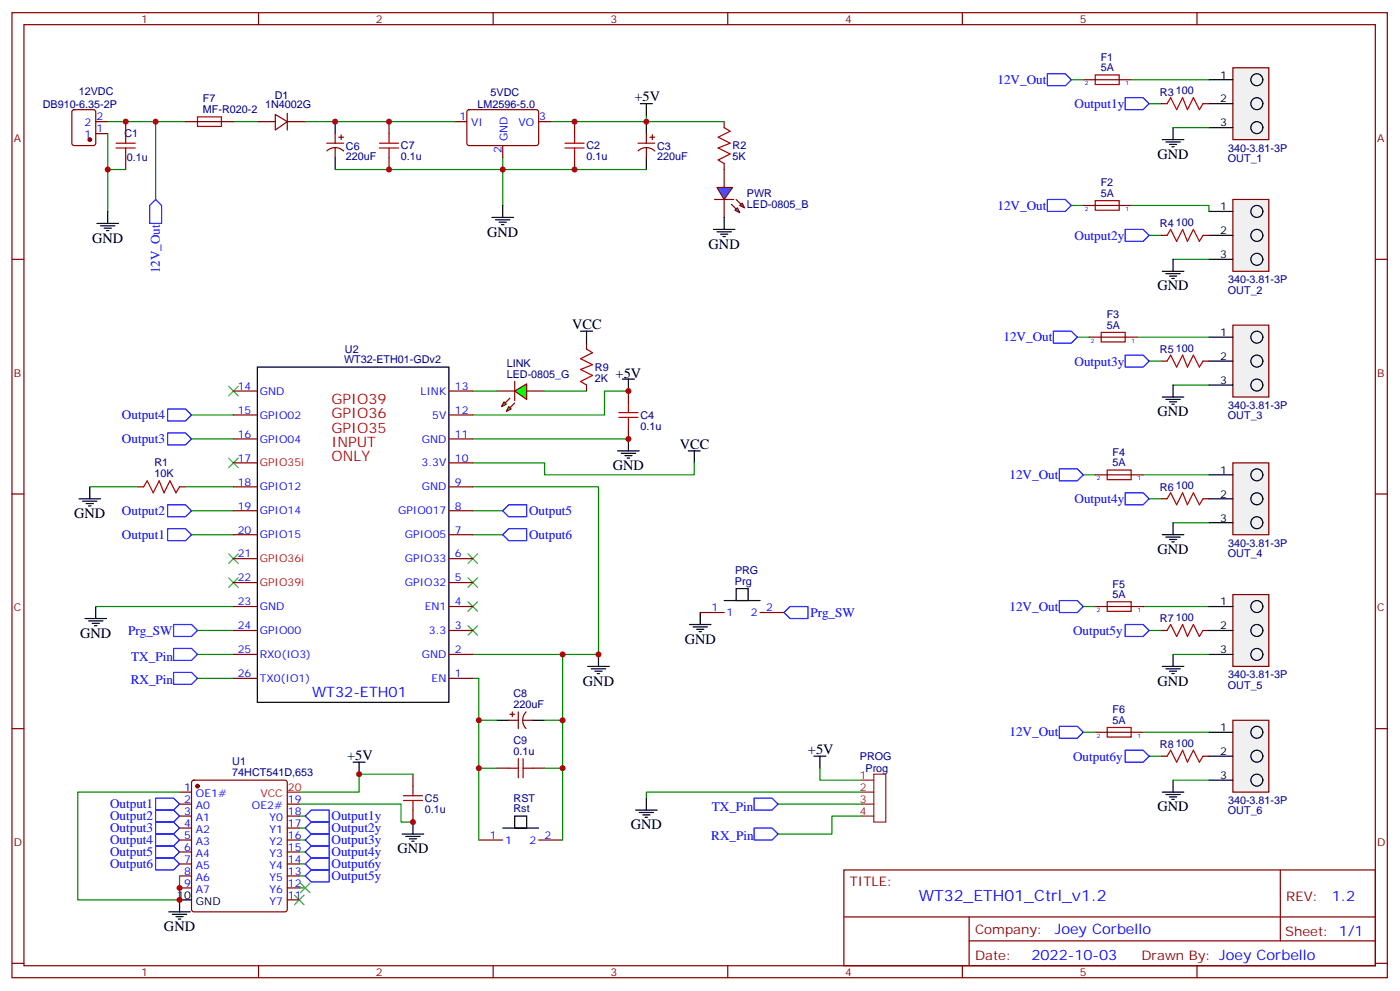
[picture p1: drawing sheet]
<svg xmlns="http://www.w3.org/2000/svg" width="413mm" height="292mm" viewBox="0 0 413 292" stroke-linecap="round" stroke-linejoin="round" font-family="sans-serif">
<g fill="none" stroke="#870000" stroke-width=".35">
<path d="M3.5 3.7h405.4v284.4h-405.4zM7.1 7.3h398.2v277.3h-398.2zM76.2 3.7v3.6M145.3 3.7v3.6M214.5 3.7v3.6M283.6 3.7v3.6M352.8 3.7v3.6M3.5 76.4h3.6M405.3 76.4h3.6M3.5 145.6h3.6M405.3 145.6h3.6M3.5 214.7h3.6"/>
<path d="M405.3 214.7h3.6M248.7 256.3h156.6v28.3h-156.6zM377.3 256.4v20.8M248.7 270.2h156.5M285.6 277.2h119.6M285.6 270.2v14.1M3.5 283.8h3.6M76.2 284.6v3.5M145.3 284.6v3.5M214.5 284.6v3.5M283.6 284.6v3.5M352.8 284.6v3.5"/>
<path d="M405.3 283.8h3.6"/>
</g>
<path d="M363.4 20h10.5v21.1h-10.5z" fill="#f0f0f0" stroke="#870000" stroke-width=".35"/>
<g fill="none" stroke="#000" stroke-width=".35">
<path d="M188.7 30.6h3.6M190.5 30.6v3.5M190.5 35.8v3.6M356.3 23.5h7.1M356.3 30.6h7.1M356.3 37.6h7.1M190.5 46.4v3.6M28.6 65.8h6.3M29.6 66.5h4.3M30.7 67.2h2.1M31.4 67.9h.7M31.7 62.3v3.5"/>
<path d="M145 64.1h6.3M146 64.8h4.3M147.1 65.5h2.1M147.8 66.2h.7M148.2 60.5v3.6M183.4 111.7h3.6M185.2 111.7v3.5M182 132.9h6.4M183.1 133.6h4.2M184.1 134.3h2.2M184.9 135h.7M185.2 129.3v3.6"/>
<path d="M23.3 147h6.3M24.3 147.7h4.3M25.4 148.4h2.1M26.1 149.1h.7M26.5 143.4v3.6M28.2 178.7v3.5M25 182.2h6.4M26.1 183h4.2M27.2 183.7h2.1M27.9 184.4h.7M173.2 196.4h6.4M174.3 197.1h4.2"/>
<path d="M175.3 197.8h2.1M176 198.5h.7M176.4 192.8v3.6M49.7 268.7h6.4M50.8 269.4h4.2M51.9 270.1h2.1M52.6 270.8h.7M52.9 265.1v3.6"/>
<circle cx="370.4" cy="30.6" r="1.76"/>
<circle cx="370.4" cy="37.6" r="1.76"/>
<circle cx="370.4" cy="23.5" r="1.76"/>
</g>
<g fill="none" stroke="#a10000" stroke-width=".35">
<path d="M37 39.4v2.8M169.3 39.4v2.8M213.4 37.6l1.8 1.1-3.5 1.7 3.5 1.8-3.5 1.4 3.5 1.8-3.5 1.7 1.7 1.1M34.2 43.6h5.7M34.2 42.2h5.7M37 43.6v2.8M166.5 43.6h5.7M166.5 42.2h5.7M169.3 43.6v2.8M185.2 118.7v2.9M182.4 123h5.6M182.4 121.6h5.6"/>
<path d="M185.2 123v2.8M42.3 143.4l1.1-1.7 1.8 3.5 1.7-3.5 1.4 3.5 1.8-3.5 1.8 3.5 1-1.8"/>
</g>
<g fill="none" stroke="#870000" stroke-width=".35">
<path d="M21.4 32.5l.5-.2h5.6l.7 .4v9.5l-.4 .6-5.9 .1-.7-.5v-9.4zM28.2 39.4h3.5M28.2 35.8h3.5M37 35.8v3.6M75.8 35.8h5.3M81.1 33.7l3.6 2.1-3.6 2.5zM84.7 35.8h5.3M84.7 33.4v4.9M134.1 35.8h3.5M137.8 32.5l.5-.2 20 .1 .4 .6v9.5l-.7 .4-20-.1-.4-.6v-9.2zM158.7 35.8h3.6M169.3 35.8v3.6"/>
<path d="M190.5 39.4v2.8M192.3 39.7v1.4M213.4 35.8v1.8M37 46.4v3.6M169.3 46.4v3.6M188 42.2h5M188.1 44.5a3.5 3.5 0 0 1 4.9 0M190.5 43.6v2.8M191.6 40.4h1.4M213.4 48.2v1.8M185.2 115.2v3.5M185.2 125.8v3.5"/>
<path d="M40.6 143.4h1.7M52.9 143.4h1.8"/>
</g>
<g fill="none" stroke="#008700" stroke-width=".35">
<path d="M31.7 39.4v22.9M190.5 34.1v1.7h-28.2M190.5 35.8h22.9M31.7 50h5.3M148.2 50h42.3M148.2 46.4v14.1M185.2 115.2h-7v7.1h-38.9M56.4 129.3h12.4M56.4 122.3h12.4M139.3 129.3h45.9M26.5 143.4h14.1M56.4 150.5h12.4"/>
<path d="M56.4 157.6h12.4M139.3 143.4h37.1v49.4h-37.1M28.2 178.7h40.6"/>
</g>
<circle cx="26.5" cy="41.1" r=".53" fill="#870000" stroke="#870000" stroke-width=".35"/>
<path d="M148.2 42.9v3.5" fill="none" stroke="#600" stroke-width=".35"/>
<g fill="none" stroke="#3c3" stroke-width=".35">
<path d="M67.4 113.8l2.8 2.8M70.2 113.8l-2.8 2.8M67.4 135l2.8 2.8M70.2 135l-2.8 2.8M67.4 163.2l2.8 2.8M67.4 170.3l2.8 2.8M70.2 163.2l-2.8 2.8M70.2 170.3l-2.8 2.8M137.9 177.3l2.9 2.8M137.9 170.3l2.9 2.8M137.9 163.2l2.9 2.8M140.8 177.3l-2.9 2.8"/>
<path d="M140.8 170.3l-2.9 2.8M140.8 163.2l-2.9 2.8"/>
</g>
<path d="M211.3 55.2h4.6l-2.5 3.6z" fill="#09f" stroke="#870000" stroke-width=".35"/>
<path d="M210.6 58.8h5.7z" fill="#f00" stroke="#870000" stroke-width=".35"/>
<g fill="#870000" stroke="#870000" stroke-width=".35">
<path d="M217 58.8l1.4 1.4z"/>
<path d="M215.5 60.2l1.5 1.4z"/>
</g>
<g fill="#09f" stroke="#870000" stroke-width=".35">
<path d="M218 60.5l.7-.7 .7 1.4z"/>
<path d="M216.6 61.9l.7-.7 .7 1.5z"/>
</g>
<path d="M319.3 23.5h14.1M213.4 50v5.2M213.4 58.8v5.3M319.3 60.5h14.1" fill="none" stroke="#870000" stroke-width=".35"/>
<g fill="none" stroke="#000" stroke-width=".35">
<path d="M345.7 37.6v3.5M342.5 41.1h6.4M343.6 41.8h4.2M344.7 42.5h2.1M345.4 43.3h.7M210.3 67.6h6.3M211.3 68.3h4.2M212.4 69h2.1M213.1 69.7h.7M213.4 64.1v3.5M342.5 79.9h6.4M345.7 76.4v3.5"/>
<path d="M343.6 80.6h4.2M344.7 81.4h2.1M345.4 82.1h.7"/>
</g>
<path d="M45.9 35.8v23M90 35.8h44.1M315.7 23.5h3.6M345.7 37.6h10.6M315.7 60.5h3.6M345.7 76.4h10.6M88.2 251h1.8M88.2 247.5h1.8M88.2 244h1.8M88.2 240.5h1.8" fill="none" stroke="#008700" stroke-width=".35"/>
<path d="M308.7 21.7h5.3l1.7 1.8-1.7 1.8h-5.3zM331.6 28.8h5.3l1.8 1.8-1.8 1.7h-5.3zM45.9 58.8l1.7 1.7v5.3h-3.5v-5.3zM308.7 58.8h5.3l1.7 1.7-1.7 1.8h-5.3zM331.6 67.6h5.3l1.8 1.8-1.8 1.7h-5.3zM331.6 104.6h5.3l1.8 1.8-1.8 1.8h-5.3zM331.6 145.2h5.3l1.8 1.8-1.8 1.7h-5.3zM91.7 238.7h5.3v3.5h-5.3l-1.7-1.7zM91.7 242.2h5.3v3.5h-5.3l-1.7-1.7zM91.7 245.7h5.3v3.6h-5.3l-1.7-1.8zM91.7 249.3h5.3v3.5h-5.3l-1.7-1.8z" fill="none" stroke="#00f" stroke-width=".35"/>
<path d="M322.8 22.1h7v2.8h-7zM322.8 59.1h7v2.8h-7z" fill="none" stroke="#a10000" stroke-width=".35"/>
<path d="M363.4 58.8h10.5v21.1h-10.5z" fill="#f0f0f0" stroke="#870000" stroke-width=".35"/>
<g fill="none" stroke="#000" stroke-width=".35">
<path d="M356.3 62.3h7.1M356.3 69.4h7.1M356.3 76.4h7.1M342.5 117h6.4M343.6 117.7h4.2M344.7 118.4h2.1M345.4 119.1h.7M345.7 113.5v3.5"/>
<circle cx="370.4" cy="62.3" r="1.76"/>
<circle cx="370.4" cy="69.4" r="1.76"/>
<circle cx="370.4" cy="76.4" r="1.76"/>
</g>
<path d="M317.5 99.3h3.5M345.7 113.5h10.6" fill="none" stroke="#008700" stroke-width=".35"/>
<path d="M324.6 97.9h7v2.9h-7z" fill="none" stroke="#a10000" stroke-width=".35"/>
<path d="M321 99.3h14.1" fill="none" stroke="#870000" stroke-width=".35"/>
<path d="M310.4 97.6h5.3l1.8 1.7-1.8 1.8h-5.3z" fill="none" stroke="#00f" stroke-width=".35"/>
<path d="M363.4 95.8h10.5v21.2h-10.5z" fill="#f0f0f0" stroke="#870000" stroke-width=".35"/>
<g fill="none" stroke="#000" stroke-width=".35">
<path d="M356.3 99.3h7.1M356.3 106.4h7.1M356.3 113.5h7.1M342.5 157.6h6.4M343.6 158.3h4.2M344.7 159h2.1M345.4 159.7h.7M345.7 154v3.6"/>
<circle cx="370.4" cy="99.3" r="1.76"/>
<circle cx="370.4" cy="113.5" r="1.76"/>
<circle cx="370.4" cy="106.4" r="1.76"/>
</g>
<path d="M319.3 139.9h3.5M345.7 154h10.6" fill="none" stroke="#008700" stroke-width=".35"/>
<path d="M326.3 138.5h7.1v2.8h-7.1z" fill="none" stroke="#a10000" stroke-width=".35"/>
<path d="M322.8 139.9h14.1" fill="none" stroke="#870000" stroke-width=".35"/>
<path d="M312.2 138.1h5.3l1.8 1.8-1.8 1.8h-5.3z" fill="none" stroke="#00f" stroke-width=".35"/>
<path d="M363.4 136.4h10.5v21.2h-10.5z" fill="#f0f0f0" stroke="#870000" stroke-width=".35"/>
<g fill="none" stroke="#000" stroke-width=".35">
<path d="M356.3 139.9h7.1M356.3 147h7.1M356.3 154h7.1"/>
<circle cx="370.4" cy="139.9" r="1.76"/>
<circle cx="370.4" cy="154" r="1.76"/>
<circle cx="370.4" cy="147" r="1.76"/>
</g>
<path d="M344 30.6l1-1.8 1.8 3.5 1.7-3.5 1.5 3.5 1.7-3.5 1.8 3.5 1-1.7M344 69.4l1-1.8 1.8 3.5 1.7-3.5 1.5 3.5 1.7-3.5 1.8 3.5 1-1.7M344 106.4l1-1.8 1.8 3.6 1.7-3.6 1.5 3.6 1.7-3.6 1.8 3.6 1-1.8M344 147l1-1.8 1.8 3.5 1.7-3.5 1.5 3.5 1.7-3.5 1.8 3.5 1-1.7M344 185.8l1-1.8 1.8 3.5 1.7-3.5 1.5 3.5 1.7-3.5 1.8 3.5 1-1.7" fill="none" stroke="#a10000" stroke-width=".35"/>
<path d="M342.2 30.6h1.8M354.5 30.6h1.8M342.2 69.4h1.8M354.5 69.4h1.8M342.2 106.4h1.8M354.5 106.4h1.8M342.2 147h1.8M354.5 147h1.8M342.2 185.8h1.8M354.5 185.8h1.8" fill="none" stroke="#870000" stroke-width=".35"/>
<g fill="none" stroke="#008700" stroke-width=".35">
<path d="M333.4 23.5h22.9M338.7 30.6h3.5M333.4 60.5h22.9v1.8M338.7 69.4h3.5M335.1 99.3h21.2M338.7 106.4h3.5M336.9 139.9h19.4M139.3 157.6h8.9M139.3 150.5h8.9M338.7 147h3.5M336.9 178.7h19.4M338.7 185.8h3.5"/>
<path d="M88.2 254.6h1.8"/>
</g>
<path d="M86.8 263.7l2.8 2.9M89.6 263.7l-2.8 2.9" fill="none" stroke="#3c3" stroke-width=".35"/>
<path d="M363.4 175.2h10.5v21.2h-10.5z" fill="#f0f0f0" stroke="#870000" stroke-width=".35"/>
<g fill="none" stroke="#000" stroke-width=".35">
<path d="M356.3 178.7h7.1M342.5 196.4h6.4M343.6 197.1h4.2M344.7 197.8h2.1M345.4 198.5h.7M345.7 192.8v3.6M356.3 185.8h7.1M356.3 192.8h7.1"/>
<circle cx="370.4" cy="178.7" r="1.76"/>
<circle cx="370.4" cy="185.8" r="1.76"/>
<circle cx="370.4" cy="192.8" r="1.76"/>
</g>
<path d="M312.2 177h5.3l1.8 1.7-1.8 1.8h-5.3zM331.6 184h5.3l1.8 1.8-1.8 1.7h-5.3z" fill="none" stroke="#00f" stroke-width=".35"/>
<path d="M319.3 178.7h3.5M345.7 192.8h10.6M336.9 215.8h19.4M338.7 222.8h3.5" fill="none" stroke="#008700" stroke-width=".35"/>
<path d="M326.3 177.3h7.1v2.8h-7.1zM344 222.8l1-1.7 1.8 3.5 1.7-3.5 1.5 3.5 1.7-3.5 1.8 3.5 1-1.8" fill="none" stroke="#a10000" stroke-width=".35"/>
<path d="M322.8 178.7h14.1M342.2 222.8h1.8M354.5 222.8h1.8" fill="none" stroke="#870000" stroke-width=".35"/>
<path d="M363.4 212.2h10.5v21.2h-10.5z" fill="#f0f0f0" stroke="#870000" stroke-width=".35"/>
<g fill="none" stroke="#000" stroke-width=".35">
<path d="M98.8 35.8v3.6M98.8 46.4v3.6M213.4 177h10.6M217 173.4h3.5v3.6h-3.5zM203.2 184h6.3M204.3 184.7h4.2M205.3 185.4h2.1M206 186.1h.7M206.4 180.5v3.5M146.4 212.2h3.5M157 212.2h3.5M356.3 215.8h7.1"/>
<path d="M104.1 224.6h3.5M105.8 224.6v3.5M187.3 238.7h6.4M188.4 239.4h4.2M190.5 235.2v3.5M239.9 222.8h3.5M241.7 222.8v3.5M342.5 233.4h6.4M343.6 234.1h4.2M344.7 234.8h2.1M345.4 235.5h.7M345.7 229.9v3.5"/>
<path d="M356.3 222.8h7.1M356.3 229.9h7.1M118.5 245.7h6.4M119.6 246.5h4.2M120.6 247.2h2.2M121.4 247.9h.7M121.7 242.2v3.5M189.4 240.1h2.2M190.1 240.8h.8M52.9 265.1h3.5"/>
<circle cx="370.4" cy="215.8" r="1.76"/>
<circle cx="370.4" cy="222.8" r="1.76"/>
<circle cx="370.4" cy="229.9" r="1.76"/>
</g>
<g fill="none" stroke="#00f" stroke-width=".35">
<path d="M49.4 120.5h5.3l1.7 1.8-1.7 1.7h-5.3zM49.4 127.6h5.3l1.7 1.7-1.7 1.8h-5.3zM49.4 155.8h5.3l1.7 1.8-1.7 1.7h-5.3zM49.4 148.7h5.3l1.7 1.8-1.7 1.8h-5.3zM148.2 157.6l1.7-1.8h5.3v3.5h-5.3zM149.9 148.7h5.3v3.6h-5.3l-1.7-1.8zM51.2 198.1h5.2l1.8 1.8-1.8 1.7h-5.2zM51.2 191.1h5.2l1.8 1.7-1.8 1.8h-5.2zM51.2 184h5.2l1.8 1.8-1.8 1.7h-5.2zM231.1 180.5l1.7-1.8h5.3v3.5h-5.3zM312.2 214h5.3l1.8 1.8-1.8 1.7h-5.3zM45.9 238.7h5.3l1.7 1.8-1.7 1.7h-5.3z"/>
<path d="M45.9 235.2h5.3l1.7 1.7-1.7 1.8h-5.3zM222.2 235.2h5.3l1.8 1.7-1.8 1.8h-5.3zM331.6 221.1h5.3l1.8 1.7-1.8 1.8h-5.3zM45.9 249.3h5.3l1.7 1.7-1.7 1.8h-5.3zM45.9 252.8h5.3l1.7 1.8-1.7 1.7h-5.3zM45.9 245.7h5.3l1.7 1.8-1.7 1.8h-5.3zM45.9 242.2h5.3l1.7 1.8-1.7 1.7h-5.3zM90 258.1l1.7-1.8h5.3v3.6h-5.3zM91.7 252.8h5.3v3.5h-5.3l-1.7-1.7zM222.2 244h5.3l1.8 1.7-1.8 1.8h-5.3z"/>
</g>
<g fill="none" stroke="#008700" stroke-width=".35">
<path d="M31.7 35.8h23M68.8 35.8h7M98.8 50h49.4M54.7 143.4h14.1M58.2 199.9h10.6M58.2 192.8h10.6M58.2 185.8h10.6M319.3 215.8h3.5M52.9 233.4h-30v31.7h30v-7M88.2 236.9h30v5.3h3.5M121.7 228.1h-15.9v5.3h-17.6M229.3 236.9h24.7"/>
<path d="M241.7 226.3v3.6h12.3M254 233.4h-63.5v1.8M345.7 229.9h10.6M88.2 258.1h1.8M254 240.5h-8.8v5.2h-15.9M88.2 261.6h1.8"/>
</g>
<path d="M114.7 39.4v2.8M111.8 43.6h5.7M111.8 42.2h5.7M114.7 43.6v2.8M172.9 102.9l1.7 1-3.5 1.8 3.5 1.8-3.5 1.4 3.5 1.7-3.5 1.8 1.8 1.1M326.3 214.3h7.1v2.9h-7.1zM118.9 235.9h5.6M118.9 234.5h5.6M121.7 231.6v2.9M121.7 235.9v2.8" fill="none" stroke="#a10000" stroke-width=".35"/>
<g fill="none" stroke="#870000" stroke-width=".35">
<path d="M98.8 39.4v2.8M100.5 39.7v1.4M114.7 35.8v3.6M96.3 42.2h4.9M96.3 44.5a3.5 3.5 0 0 1 5 0M98.8 43.6v2.8M99.8 40.4h1.4M114.7 46.4v3.6M146.4 115.2h5.3M155.2 115.2h5.3M172.9 101.1v1.8M172.9 113.5v1.7"/>
<path d="M206.4 180.5h7M224 180.5h7.1M149.9 212.2h2.9M150.3 210.5h1.4M151 209.8v1.4M152.8 209.8v4.9M154.2 212.2h2.8M155.1 209.8a3.5 3.5 0 0 0-.1 4.9M322.8 215.8h14.1M52.9 233.4h3.5M52.9 236.9h3.5M56.7 230.1l.4-.2h26.9l.5 .2 .2 .5v37.4l-.3 .5-.4 .2h-26.9l-.4-.3-.3-.4v-37.4z"/>
<path d="M84.7 236.9h3.5M121.7 228.1v3.5M121.7 238.7v3.5M52.9 240.5h3.5M52.9 244h3.5M52.9 247.5h3.5M52.9 251h3.5M52.9 254.6h3.5M52.9 258.1h3.5M84.7 240.5h3.5M84.7 244h3.5M84.7 247.5h3.5"/>
<path d="M84.7 251h3.5M84.7 254.6h3.5M84.7 258.1h3.5M52.9 261.6h3.5M84.7 261.6h3.5M84.7 265.1h3.5"/>
</g>
<path d="M254 229.9h3.5M254 233.4h3.5M254 236.9h3.5M257.5 228.1h3.6v14.1h-3.6zM254 240.5h3.5" fill="none" stroke="#8c2424" stroke-width=".35"/>
<circle cx="58.2" cy="231.6" r=".53" fill="#870000" stroke="#870000" stroke-width=".35"/>
<path d="M84.7 233.4h3.5" fill="none" stroke="#f00" stroke-width=".35"/>
<path d="M88.5 260.2l2.9 2.8M91.4 260.2l-2.9 2.8" fill="none" stroke="#3c3" stroke-width=".35"/>
<g fill="#0f0" stroke="#870000" stroke-width=".35">
<path d="M148.5 118.4l.7 .7-1.4 .7z"/>
<path d="M149.9 119.8l.7 .7-1.4 .7z"/>
</g>
<g fill="#870000" stroke="#870000" stroke-width=".35">
<path d="M150.3 117.3l-1.4 1.4z"/>
<path d="M151.7 118.7l-1.4 1.5z"/>
</g>
<path d="M151.7 112.4v5.6z" fill="#f00" stroke="#870000" stroke-width=".35"/>
<path d="M151.7 115.2l3.5-2.1v4.6z" fill="#0f0" stroke="#870000" stroke-width=".35"/>
<path d="M139.3 115.2h7.1M160.5 115.2h12.4M139.3 136.4h21.2v3.5h44.1v-3.5M139.3 199.9h1.8v47.6M165.8 192.8v54.7M141.1 212.2h5.3M160.5 212.2h5.3M141.1 226.3h5.3M160.5 226.3h5.3" fill="none" stroke="#008700" stroke-width=".35"/>
<path d="M171.1 97.6h3.5M172.9 97.6v3.5M75.8 108.2h56.5v98.7h-56.5zM202.8 132.9h3.6M204.6 132.9v3.5M148.2 244h10.5M151.7 240.5h3.5v3.5h-3.5z" fill="none" stroke="#000" stroke-width=".35"/>
<path d="M137.9 184.4l2.9 2.8M140.8 184.4l-2.9 2.8" fill="none" stroke="#3c3" stroke-width=".35"/>
<g fill="none" stroke="#870000" stroke-width=".35">
<path d="M54.7 35.8h14.1M68.8 115.2h7M132.3 115.2h7M68.8 122.3h7M68.8 129.3h7M68.8 136.4h7M132.3 122.3h7M132.3 129.3h7M132.3 136.4h7M68.8 143.4h7M68.8 150.5h7M68.8 157.6h7"/>
<path d="M132.3 143.4h7M132.3 150.5h7M132.3 157.6h7M68.8 164.6h7M68.8 171.7h7M68.8 178.7h7M132.3 164.6h7M132.3 171.7h7M132.3 178.7h7M68.8 185.8h7M68.8 192.8h7M68.8 199.9h7"/>
<path d="M132.3 185.8h7M132.3 192.8h7M132.3 199.9h7M146.4 226.3h3.5M157 226.3h3.5M141.1 247.5h7.1M158.7 247.5h7.1"/>
</g>
<path d="M58.2 34.4h7.1v2.9h-7.1zM149.9 226.3h2.9M152.8 223.5v5.7M154.2 223.5v5.7M154.2 226.3h2.8" fill="none" stroke="#a10000" stroke-width=".35"/>
<g fill="#c00">
<circle cx="37" cy="35.8" r=".88"/>
<circle cx="31.8" cy="50" r=".88"/>
<circle cx="190.5" cy="35.8" r=".88"/>
<circle cx="148.2" cy="50" r=".88"/>
<circle cx="169.3" cy="50" r=".88"/>
<circle cx="185.2" cy="129.3" r=".88"/>
<circle cx="185.2" cy="115.2" r=".88"/>
<circle cx="176.4" cy="192.8" r=".88"/>
<circle cx="169.3" cy="35.8" r=".88"/>
<circle cx="45.9" cy="35.8" r=".88"/>
<circle cx="98.8" cy="35.8" r=".88"/>
<circle cx="114.7" cy="35.8" r=".88"/>
<circle cx="114.7" cy="50" r=".88"/>
<circle cx="52.9" cy="265.1" r=".88"/>
<circle cx="52.9" cy="261.6" r=".88"/>
<circle cx="121.7" cy="242.2" r=".88"/>
<circle cx="105.8" cy="228.1" r=".88"/>
<circle cx="165.8" cy="192.8" r=".88"/>
<circle cx="165.8" cy="212.2" r=".88"/>
<circle cx="141.1" cy="212.2" r=".88"/>
<circle cx="165.8" cy="226.3" r=".88"/>
<circle cx="141.1" cy="226.3" r=".88"/>
</g>
<text font-size="4.6" fill="#00f" x="270.8" y="265.4">WT32_ETH01_Ctrl_v1.2</text>
<g font-size="4.2">
<text x="187" y="29.8">+5V</text>
<text x="341.1" y="46.8">GND</text>
<text x="27.2" y="71.5">GND</text>
<text x="143.6" y="69.7">GND</text>
<text x="208.8" y="73.2">GND</text>
<text x="341.1" y="85.6">GND</text>
<text x="168.6" y="96.9">VCC</text>
<text x="181.4" y="111.3">+5V</text>
<text x="341.1" y="122.6">GND</text>
<text x="200.4" y="132.2">VCC</text>
<text x="180.6" y="138.5">GND</text>
<text x="21.9" y="152.6">GND</text>
<text x="341.1" y="163.2">GND</text>
<text x="23.6" y="187.9">GND</text>
<text x="201.8" y="189.7">GND</text>
<text x="171.8" y="202">GND</text>
<text x="341.1" y="202">GND</text>
<text x="102.3" y="223.9">+5V</text>
<text x="238.1" y="222.1">+5V</text>
<text x="341.1" y="239">GND</text>
<text x="185.9" y="244.3">GND</text>
<text x="117.1" y="251.4">GND</text>
<text x="48.3" y="274.3">GND</text>
</g>
<g font-size="4.2" fill="#f00">
<text x="97.7" y="119">GPIO39</text>
<text x="97.7" y="123.3">GPIO36</text>
<text x="97.7" y="127.5">GPIO35</text>
<text x="97.7" y="131.7">INPUT</text>
<text x="97.7" y="136">ONLY</text>
</g>
<g font-size="4.2" fill="#00f">
<text x="92" y="205.4">WT32-ETH01</text>
<text x="392.5" y="265.6">1.2</text>
<text x="310.9" y="275.2">Joey Corbello</text>
<text x="304" y="283">2022-10-03</text>
</g>
<g font-size="3.9" fill="#00f">
<text x="294" y="24.7">12V_Out</text>
<text x="316.7" y="31.9">Output1y</text>
<text x="294" y="61.8">12V_Out</text>
<text x="316.7" y="70.7">Output2y</text>
<text x="47.1" y="80.5" transform="rotate(-90 47.1 80.5)">12V_Out</text>
<text x="295.7" y="100.6">12V_Out</text>
<text x="316.7" y="107.7">Output3y</text>
<text x="36" y="123.5">Output4</text>
<text x="36" y="130.6">Output3</text>
<text x="297.5" y="141.2">12V_Out</text>
<text x="316.7" y="148.3">Output4y</text>
<text x="36" y="151.7">Output2</text>
<text x="155.9" y="151.7">Output5</text>
<text x="36" y="158.8">Output1</text>
<text x="155.9" y="158.8">Output6</text>
<text x="297.5" y="180">12V_Out</text>
<text x="238.8" y="181.7">Prg_SW</text>
<text x="37.8" y="187">Prg_SW</text>
<text x="316.2" y="187">Output5y</text>
<text x="38.7" y="194.7">TX_Pin</text>
<text x="38.5" y="201.5">RX_Pin</text>
<text x="297.5" y="217">12V_Out</text>
<text x="316.2" y="224.1">Output6y</text>
<text x="32.4" y="238.2">Output1</text>
<text x="209.8" y="238.8">TX_Pin</text>
<text x="32.4" y="245.2">Output3</text>
<text x="32.4" y="241.7">Output2</text>
<text x="97.7" y="241.7">Output1y</text>
<text x="97.7" y="245.2">Output2y</text>
<text x="32.4" y="248.8">Output4</text>
<text x="97.7" y="248.7">Output3y</text>
<text x="209.6" y="247.4">RX_Pin</text>
<text x="32.4" y="252.3">Output5</text>
<text x="32.4" y="255.8">Output6</text>
<text x="97.7" y="252.3">Output4y</text>
<text x="97.7" y="255.9">Output6y</text>
<text x="97.7" y="259.4">Output5y</text>
</g>
<g font-size="3.9" fill="#800">
<text x="250.5" y="260.9">TITLE:</text>
<text x="379.1" y="265.6">REV:</text>
<text x="287.4" y="275.1">Company:</text>
<text x="378.7" y="275.7">Sheet: 1/1</text>
<text x="287.4" y="282.8">Date:</text>
<text x="336.4" y="282.9">Drawn By: Joey Corbello</text>
</g>
<g font-size="3.2" fill="#800">
<text x="41.6" y="6.7">1</text>
<text x="110.8" y="6.7">2</text>
<text x="179.9" y="6.7">3</text>
<text x="249.1" y="6.7">4</text>
<text x="318.2" y="6.7">5</text>
<text x="4.1" y="41.8">A</text>
<text x="405.9" y="41.8">A</text>
<text x="4.1" y="111">B</text>
<text x="405.9" y="111">B</text>
<text x="4.1" y="180.1">C</text>
<text x="405.9" y="180.1">C</text>
<text x="4.1" y="249.3">D</text>
<text x="405.9" y="249.3">D</text>
<text x="41.6" y="287.5">1</text>
<text x="110.8" y="287.5">2</text>
<text x="179.9" y="287.5">3</text>
<text x="249.1" y="287.5">4</text>
<text x="318.2" y="287.5">5</text>
</g>
<g font-size="3.2" fill="#000080">
<text x="324.4" y="17.9">F1</text>
<text x="324.4" y="21">5A</text>
<text x="23.2" y="28.1">12VDC</text>
<text x="81" y="29.2">D1</text>
<text x="144.6" y="28.2">5VDC</text>
<text x="341.9" y="28.2">R3</text>
<text x="346.6" y="27.7">100</text>
<text x="12.6" y="31.8">DB910-6.35-2P</text>
<text x="59.8" y="33.4">MF-R020-2</text>
<text x="59.8" y="30.2">F7</text>
<text x="78.1" y="31.7">1N4002G</text>
<text x="140.8" y="31.7">LM2596-5.0</text>
<text x="36.7" y="40.5">C1</text>
<text x="37.4" y="47.6">0.1u</text>
<text x="102" y="47.2">220uF</text>
<text x="102" y="44.1">C6</text>
<text x="118.2" y="47.2">0.1u</text>
<text x="118.2" y="44">C7</text>
<text x="172.9" y="47.2">0.1u</text>
<text x="172.9" y="44">C2</text>
<text x="193.7" y="47.2">220uF</text>
<text x="193.7" y="44.1">C3</text>
<text x="215.9" y="47.2">5K</text>
<text x="215.9" y="44">R2</text>
<text x="361.9" y="47.7">OUT_1</text>
<text x="361.9" y="44.7">340-3.81-3P</text>
<text x="220.1" y="58.1">PWR</text>
<text x="324.4" y="58.1">5A</text>
<text x="324.4" y="54.9">F2</text>
<text x="220.1" y="61.3">LED-0805_B</text>
<text x="341.9" y="67">R4</text>
<text x="346.6" y="66.5">100</text>
<text x="361.9" y="83.5">340-3.81-3P</text>
<text x="361.9" y="86.5">OUT_2</text>
<text x="326.2" y="93.8">F3</text>
<text x="326.2" y="96.9">5A</text>
<text x="101.4" y="107.1">WT32-ETH01-GDv2</text>
<text x="101.7" y="104.1">U2</text>
<text x="341.9" y="104">R5</text>
<text x="346.6" y="103.6">100</text>
<text x="149.3" y="111.3">LED-0805_G</text>
<text x="149.3" y="108.1">LINK</text>
<text x="175.3" y="112.5">2K</text>
<text x="175.3" y="109.3">R9</text>
<text x="188.7" y="123.4">C4</text>
<text x="361.9" y="123.6">OUT_3</text>
<text x="361.9" y="120.5">340-3.81-3P</text>
<text x="188.7" y="126.6">0.1u</text>
<text x="45.5" y="137.4">R1</text>
<text x="327.9" y="137.4">5A</text>
<text x="327.9" y="134.3">F4</text>
<text x="45.5" y="140.6">10K</text>
<text x="341.9" y="144.6">R6</text>
<text x="346.6" y="144.1">100</text>
<text x="361.9" y="161.1">340-3.81-3P</text>
<text x="361.9" y="164.1">OUT_4</text>
<text x="216.6" y="172.4">Prg</text>
<text x="216.6" y="169.2">PRG</text>
<text x="327.9" y="173.1">F5</text>
<text x="327.9" y="176.2">5A</text>
<text x="341.9" y="183.4">R7</text>
<text x="346.6" y="183">100</text>
<text x="361.9" y="202.9">OUT_5</text>
<text x="361.9" y="199.9">340-3.81-3P</text>
<text x="151.4" y="208.7">220uF</text>
<text x="151.4" y="205.5">C8</text>
<text x="327.9" y="213.3">5A</text>
<text x="327.9" y="210.2">F6</text>
<text x="151.4" y="219.3">C9</text>
<text x="341.9" y="220.4">R8</text>
<text x="346.6" y="220">100</text>
<text x="68.4" y="225.4">U1</text>
<text x="151.4" y="222.5">0.1u</text>
<text x="253.4" y="224">PROG</text>
<text x="255.1" y="227.5">Prog</text>
<text x="68.4" y="228.6">74HCT541D,653</text>
<text x="125.2" y="239.5">0.1u</text>
<text x="125.2" y="236.2">C5</text>
<text x="151.4" y="239.4">Rst</text>
<text x="151.4" y="236.2">RST</text>
<text x="361.9" y="240">OUT_6</text>
<text x="361.9" y="236.9">340-3.81-3P</text>
</g>
<g font-size="3.2">
<text x="359.6" y="23.1">1</text>
<text x="359.6" y="30.2">2</text>
<text x="359.6" y="37.3">3</text>
<text x="359.6" y="61.9">1</text>
<text x="359.6" y="69">2</text>
<text x="359.6" y="76.1">3</text>
<text x="359.6" y="99">1</text>
<text x="359.6" y="106">2</text>
<text x="359.6" y="113.1">3</text>
<text x="359.6" y="139.6">1</text>
<text x="359.6" y="146.6">2</text>
<text x="359.6" y="153.7">3</text>
<text x="359.6" y="178.4">1</text>
<text x="359.6" y="185.4">2</text>
<text x="359.6" y="192.5">3</text>
<text x="359.6" y="215.4">1</text>
<text x="359.6" y="222.5">2</text>
<text x="359.6" y="229.5">3</text>
<text x="52.2" y="264.8">10</text>
<text x="57.7" y="266.6">GND</text>
</g>
<g font-size="3.2" fill="#00f">
<text x="28.4" y="35.5">2</text>
<text x="135.4" y="35.5">1</text>
<text x="158.9" y="35.5">3</text>
<text x="24.9" y="40.8">1</text>
<text x="24.9" y="37.3">2</text>
<text x="28.4" y="39">1</text>
<text x="138.9" y="37.3">VI</text>
<text x="149.6" y="41.6" transform="rotate(-90 149.6 41.6)">GND</text>
<text x="152.8" y="37.3">VO</text>
<text x="147.8" y="45.1" transform="rotate(-90 147.8 45.1)">2</text>
<text x="70.1" y="114.9">14</text>
<text x="76.6" y="116.3">GND</text>
<text x="123.9" y="116.3">LINK</text>
<text x="134.1" y="114.9">13</text>
<text x="70.1" y="121.9">15</text>
<text x="76.6" y="123.3">GPIO02</text>
<text x="127.4" y="123.3">5V</text>
<text x="134.1" y="121.9">12</text>
<text x="70.1" y="129">16</text>
<text x="76.6" y="130.4">GPIO04</text>
<text x="124.3" y="130.4">GND</text>
<text x="134.1" y="129">11</text>
<text x="70.1" y="136">17</text>
<text x="124.2" y="137.4">3.3V</text>
<text x="134.1" y="136">10</text>
<text x="70.1" y="143.1">18</text>
<text x="134.1" y="143.1">9</text>
<text x="76.6" y="144.5">GPIO12</text>
<text x="124.3" y="144.5">GND</text>
<text x="70.1" y="150.1">19</text>
<text x="76.6" y="151.6">GPIO14</text>
<text x="117.3" y="151.6">GPIO017</text>
<text x="134.1" y="150.1">8</text>
<text x="70.1" y="157.2">20</text>
<text x="76.6" y="158.6">GPIO15</text>
<text x="119.3" y="158.6">GPIO05</text>
<text x="134.1" y="157.2">7</text>
<text x="70.1" y="164.3">21</text>
<text x="119.3" y="165.7">GPIO33</text>
<text x="134.1" y="164.3">6</text>
<text x="70.1" y="171.3">22</text>
<text x="119.3" y="172.7">GPIO32</text>
<text x="134.1" y="171.3">5</text>
<text x="70.1" y="178.4">23</text>
<text x="76.6" y="179.8">GND</text>
<text x="125.2" y="179.8">EN1</text>
<text x="134.1" y="178.4">4</text>
<text x="70.1" y="185.4">24</text>
<text x="134.1" y="185.4">3</text>
<text x="209.6" y="180.1">1</text>
<text x="214.1" y="181.5">1</text>
<text x="221.3" y="181.5">2</text>
<text x="225.8" y="180.1">2</text>
<text x="76.6" y="186.8">GPIO00</text>
<text x="126.4" y="186.8">3.3</text>
<text x="70.1" y="192.5">25</text>
<text x="76.6" y="193.9">RX0(IO3)</text>
<text x="124.3" y="193.9">GND</text>
<text x="134.1" y="192.5">2</text>
<text x="70.1" y="199.5">26</text>
<text x="76.6" y="200.9">TX0(IO1)</text>
<text x="127.2" y="200.9">EN</text>
<text x="134.1" y="199.5">1</text>
<text x="54.3" y="233">1</text>
<text x="54.3" y="236.6">2</text>
<text x="57.7" y="234.8">OE1#</text>
<text x="57.7" y="238.3">A0</text>
<text x="74.2" y="238.3">OE2#</text>
<text x="84.8" y="236.6">19</text>
<text x="54.3" y="240.1">3</text>
<text x="54.3" y="243.6">4</text>
<text x="57.7" y="241.9">A1</text>
<text x="57.7" y="245.4">A2</text>
<text x="79.4" y="245.4">Y1</text>
<text x="79.4" y="241.9">Y0</text>
<text x="84.8" y="243.6">17</text>
<text x="84.8" y="240.1">18</text>
<text x="54.3" y="247.2">5</text>
<text x="54.3" y="250.7">6</text>
<text x="57.7" y="248.9">A3</text>
<text x="79.4" y="248.9">Y2</text>
<text x="84.8" y="250.7">15</text>
<text x="84.8" y="247.2">16</text>
<text x="144.4" y="247.2">1</text>
<text x="148.9" y="248.6">1</text>
<text x="156" y="248.6">2</text>
<text x="160.5" y="247.2">2</text>
<text x="54.3" y="254.2">7</text>
<text x="54.3" y="257.7">8</text>
<text x="57.7" y="252.4">A4</text>
<text x="57.7" y="256">A5</text>
<text x="79.4" y="256">Y4</text>
<text x="79.4" y="252.4">Y3</text>
<text x="84.8" y="257.7">13</text>
<text x="84.8" y="254.2">14</text>
<text x="54.3" y="261.3">9</text>
<text x="57.7" y="259.5">A6</text>
<text x="57.7" y="263">A7</text>
<text x="79.4" y="263">Y6</text>
<text x="79.4" y="259.5">Y5</text>
<text x="84.8" y="261.3">12</text>
<text x="79.4" y="266.6">Y7</text>
<text x="84.8" y="264.8">11</text>
</g>
<g font-size="3.2" fill="#f00">
<text x="76.6" y="137.4">GPIO35i</text>
<text x="76.6" y="165.7">GPIO36i</text>
<text x="76.6" y="172.7">GPIO39i</text>
<text x="84.8" y="233">20</text>
<text x="76.8" y="234.8">VCC</text>
</g>
<g font-size="3.2" fill="#8d2323">
<text x="253.4" y="229.5">1</text>
<text x="253.4" y="233">2</text>
<text x="253.4" y="236.6">3</text>
<text x="253.4" y="240.1">4</text>
</g>
<g font-size="1.8" fill="#00f">
<text x="319.7" y="25.1">2</text>
<text x="331.7" y="25.1">1</text>
<text x="319.7" y="62.2">2</text>
<text x="331.7" y="62.2">1</text>
<text x="321.5" y="101">2</text>
<text x="333.5" y="101">1</text>
<text x="323.2" y="141.6">2</text>
<text x="335.2" y="141.6">1</text>
<text x="323.2" y="180.4">2</text>
<text x="335.2" y="180.4">1</text>
<text x="323.2" y="217.4">2</text>
<text x="335.2" y="217.4">1</text>
</g>
</svg>
